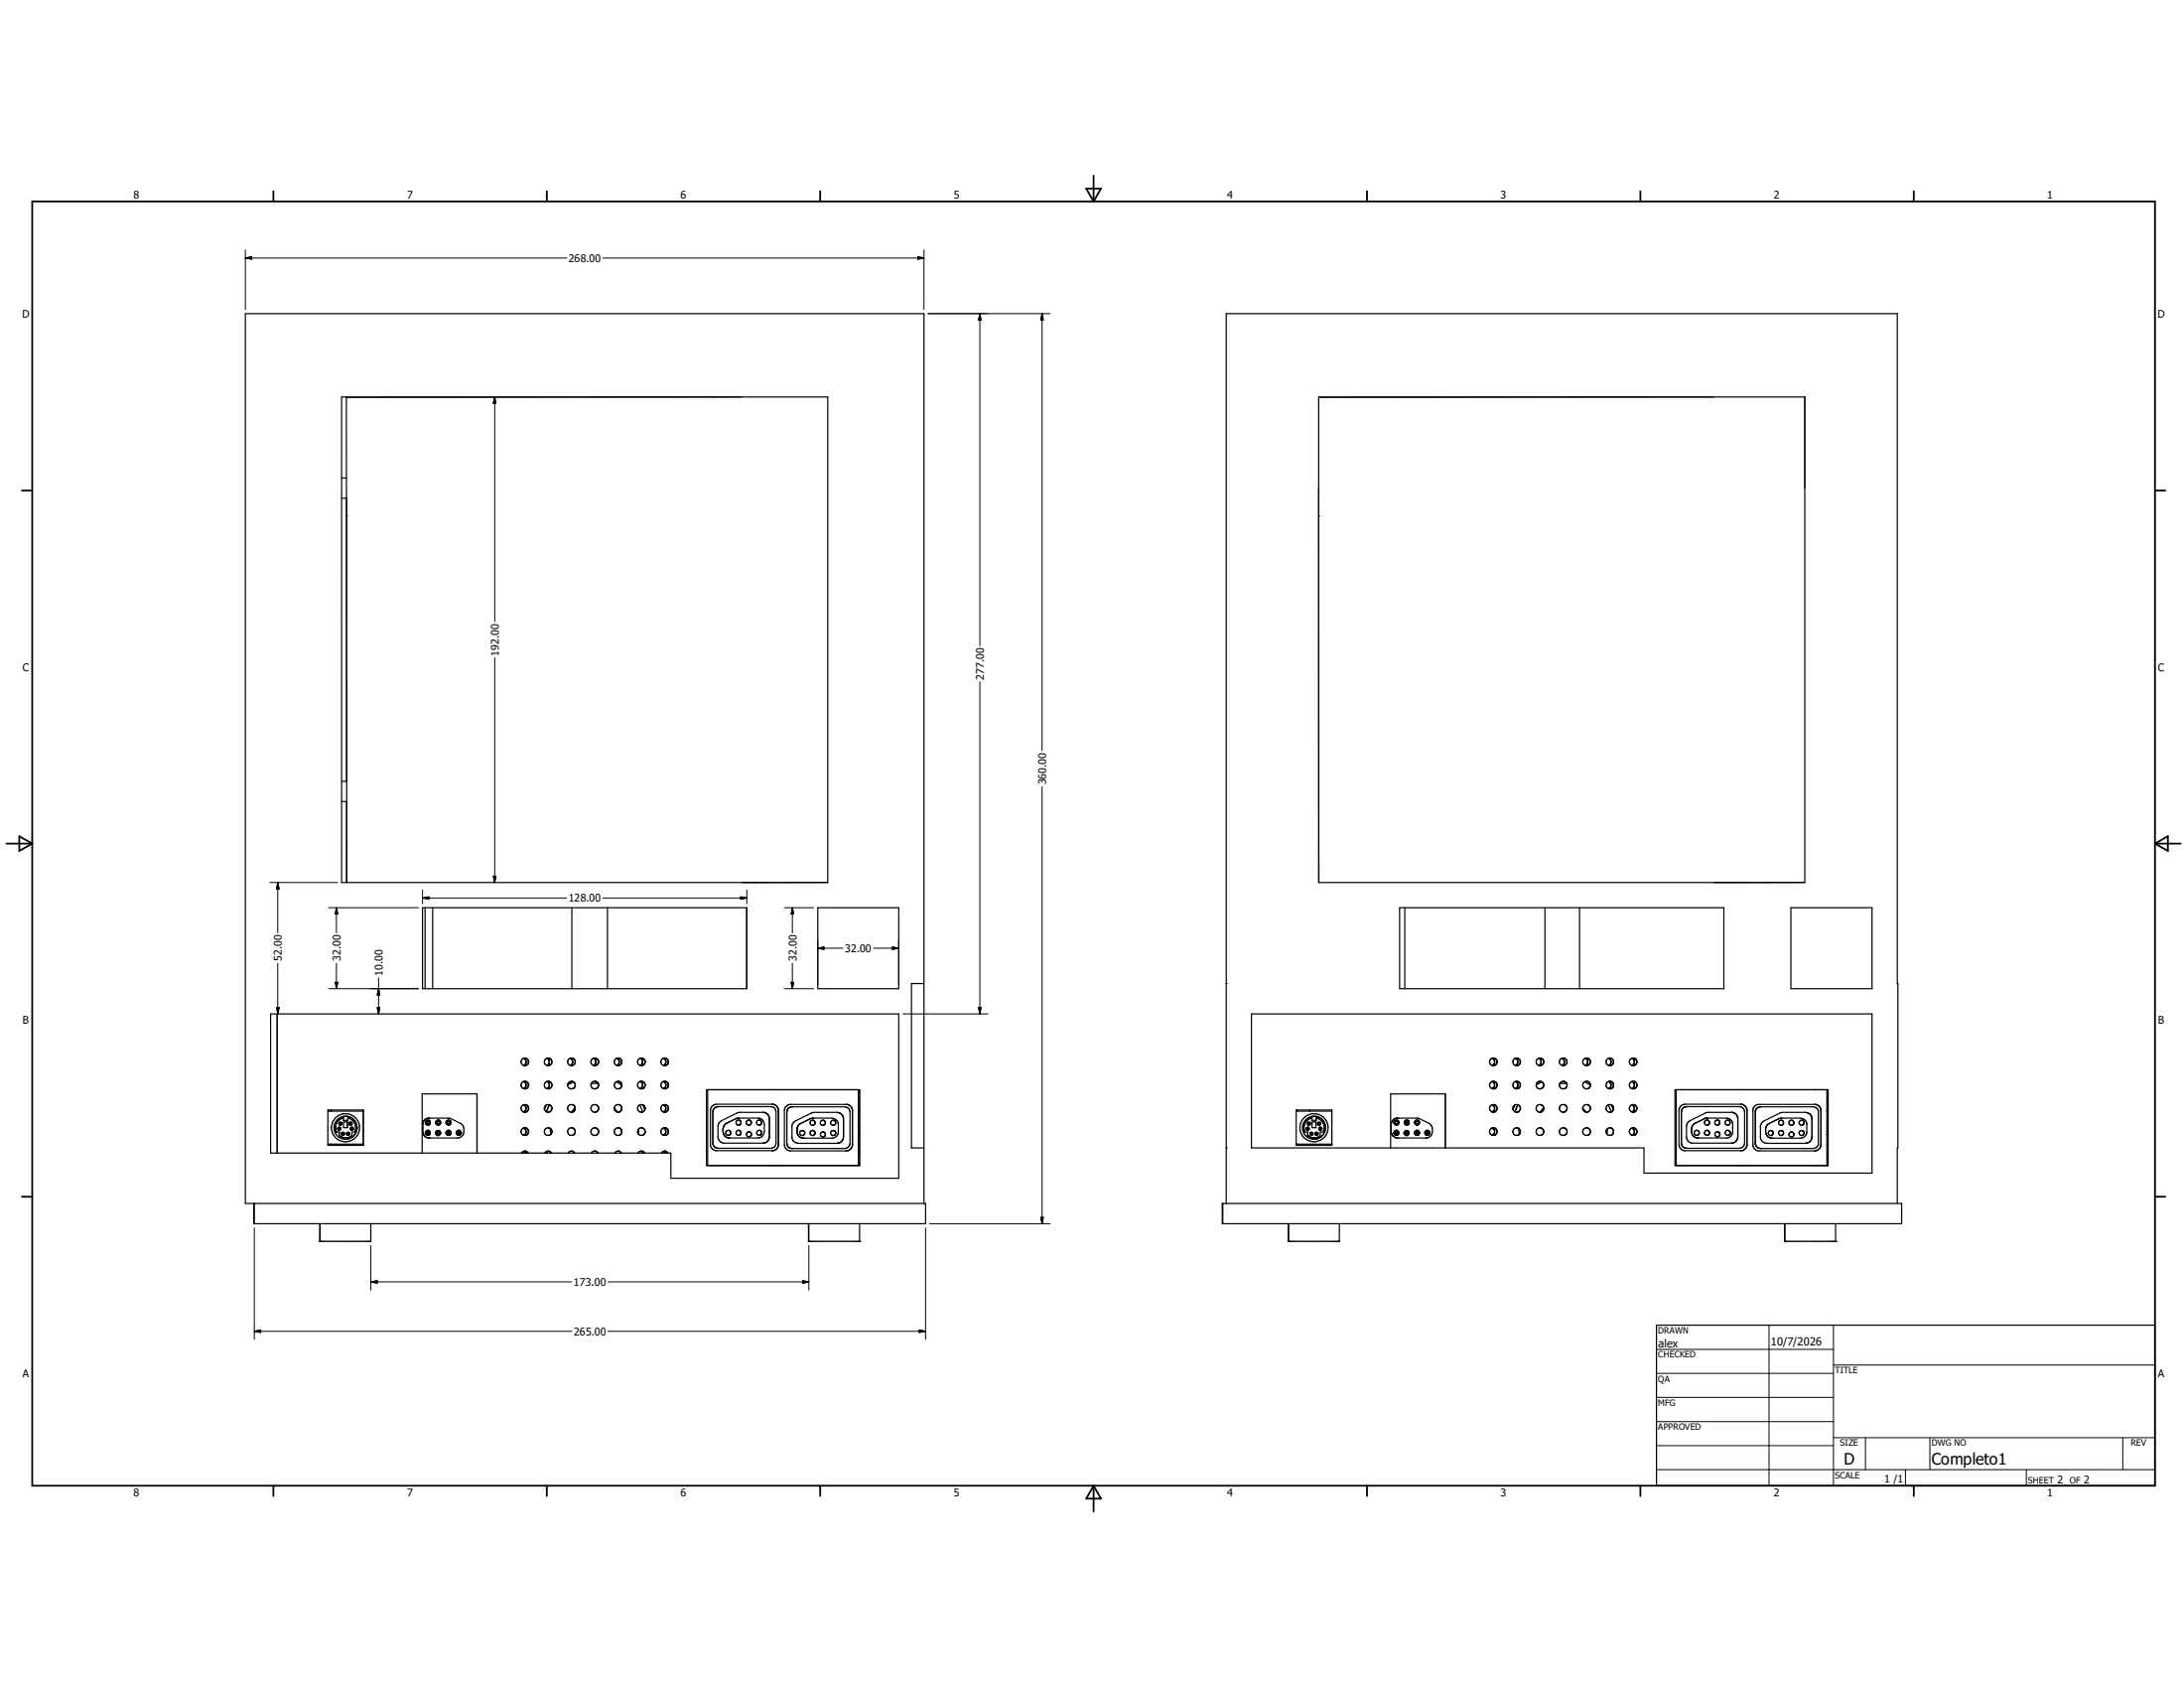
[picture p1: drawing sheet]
<svg xmlns="http://www.w3.org/2000/svg" width="279mm" height="216mm" viewBox="0 0 279 216" stroke-linecap="round" stroke-linejoin="round" font-family="sans-serif">
<g fill="none" stroke="#000" stroke-width=".15">
<path d="M43.7 50.8h62.2v62.1h-62.2zM44.3 50.8l.1 62.1M44.3 50.8h.1M49.2 50.8h.1M91.3 50.8h.1M94.9 50.8h-50.6M168.7 50.8h62.2v62.1h-62.2zM183.9 50.8h.1M219.2 50.8h-50.5M43.7 63.7h.6v36.2M43.7 61.1h.6M44.3 66h.1"/>
<path d="M168.7 66h.1M168.7 62.5v50.4M43.7 99.9h.7M168.7 99.9h.1M43.7 102.5h.7M44.3 108h.1M44.3 102.5v10.4M54.1 116.1h41.4v10.4h-41.4zM54.4 116.1v10.4M55.4 116.1v10.4M73.2 116.1v10.4M77.7 116.1v10.4"/>
<path d="M95.5 112.9h.1M95.5 116.1v10.4M96.5 112.9h.1M104.6 116.1h10.4v10.4h-10.4zM168.7 102.5h.1M168.7 108h.1M179.1 116.1h41.4v10.4h-41.4zM179.7 116.1v10.4M197.6 116.1v10.4M202.1 116.1v10.4M226 112.9h.1M229.1 116.1h10.4v10.4h-10.4z"/>
<path d="M34.6 129.7h80.4v21h-29.2v-3.2h-51.2zM35.5 129.7v17.8M67 135.4a.48 .48 0 0 1 .6 .4 .48 .48 0 0 1-.6 .5M67 135.4a.49 .49 0 0 0-.3 .4 .49 .49 0 0 0 .3 .5M67 135.4a.46 .46 0 0 1 .3 .4 .46 .46 0 0 1-.3 .5M67 138.3a.48 .48 0 0 1 .3 .5 .48 .48 0 0 1-.3 .5M70 138.3a.48 .48 0 0 1 .3 .5 .48 .48 0 0 1-.3 .5M70 135.4a.46 .46 0 0 1 .3 .4 .46 .46 0 0 1-.3 .5M72.9 135.4a.47 .47 0 0 0-.3 .4 .47 .47 0 0 0 .3 .5M72.9 135.4a.46 .46 0 0 1 .4 .4 .46 .46 0 0 1-.4 .5M72.9 135.4a.48 .48 0 0 1 .7 .4 .48 .48 0 0 1-.7 .5M73.3 138.4l-.7 .3"/>
<path d="M75.6 138.6h.9M75.9 135.4l.3 .3v.3l-.3 .3M78.8 138.4l.7 .4M78.9 135.4a.49 .49 0 0 1 .3 .4 .49 .49 0 0 1-.2 .4l-.1 .1M81.9 138.3a.48 .48 0 0 1 .3 .5 .48 .48 0 0 1-.3 .5M81.9 135.4a.46 .46 0 0 1 .3 .4 .46 .46 0 0 1-.3 .5M84.9 138.3a.48 .48 0 0 1 .3 .5 .48 .48 0 0 1-.3 .5M84.9 135.4a.46 .46 0 0 1 .3 .4 .46 .46 0 0 1-.3 .5M90.4 139.4h19.6v9.7h-19.6zM90.5 139.4v9.7M98.8 139.4h.1M109.8 139.4v9.7"/>
<path d="M118.2 125.8h-1.6v21h1.6M156.9 125.8h.1M160.1 129.7h79.4v20.3h-29.2v-3.2h-50.2zM190.9 138.3a.48 .48 0 0 1 .3 .5 .48 .48 0 0 1-.3 .5M190.9 135.4a.48 .48 0 0 1 .3 .4 .48 .48 0 0 1-.3 .5M193.9 138.3a.48 .48 0 0 1 .3 .5 .48 .48 0 0 1-.3 .5M193.9 135.4a.48 .48 0 0 1 .3 .4 .48 .48 0 0 1-.3 .5M196.8 135.4a.49 .49 0 0 1 .7 .4 .49 .49 0 0 1-.7 .5M196.8 135.4a.49 .49 0 0 0-.3 .4 .49 .49 0 0 0 .3 .5M196.8 135.4a.48 .48 0 0 1 .4 .4 .48 .48 0 0 1-.4 .5M197.2 138.4l-.7 .3M199.6 138.6h.8"/>
<path d="M199.8 135.4a.49 .49 0 0 1 .3 .4 .49 .49 0 0 1-.3 .5M202.7 138.4l.7 .4M202.8 135.4a.47 .47 0 0 1 .2 .7l-.2 .2M205.8 135.4a.48 .48 0 0 1 .6 .4 .48 .48 0 0 1-.6 .5M205.8 135.4a.49 .49 0 0 0-.3 .4 .49 .49 0 0 0 .3 .5M205.8 138.3l.1 .1a.49 .49 0 0 1-.1 .9M205.8 135.4a.5 .5 0 0 1 .2 .7l-.2 .2M208.8 138.3a.48 .48 0 0 1 .3 .5 .48 .48 0 0 1-.3 .5M208.8 135.4a.48 .48 0 0 1 .3 .4 .48 .48 0 0 1-.3 .5M214.3 139.4h19.6v9.7h-19.6zM214.4 139.4v9.7M222.7 139.4h.1"/>
<path d="M232 139.4h.1M233.6 139.4h.1M233.7 139.4v9.7M32.5 153.9v2.6h85.9v-2.6h-87v-113.8h86.8v113.8M32.5 153.9h.1M32.5 153.9v2.6M40.9 158.8h.1M40.9 156.5v2.3M41 156.5v2.3M41.9 142h4.6v4.5h-4.6zM41.9 142.1h4.6M41.9 146.3h4.6"/>
<path d="M42 142v.1M42 146.3v.2M42.4 142v.1M42.4 146.3v.2M43 143.9l-.1 .5 .1 .4M43 144.8h.1M43 144.8h.4v.4M43.1 143.6l-.1 .3M43.2 143.4l-.1 .2M43.3 144.4v-.1h.1l.1 .1-.2 .1M43.4 143.6l.1-.1 .2 .1 .1 .2-.3 .1-.2-.1zM43.4 145.2h.1"/>
<path d="M43.4 145.2l.1 .1M43.5 143.6l.2 .1-.1 .1h-.2zM43.5 143.2l-.3 .2M43.6 145.4h.2M43.8 144.9l.2 .1-.1 .1h-.1zM43.9 143h.1M43.9 143l-.4 .2M43.9 143v.3h.6v-.3M44 143.5h.4v.7h-.4zM44.2 145.5h.1M44.2 142.8a1.48 1.48 0 0 1 1.5 1.4 1.48 1.48 0 0 1-1.3 1.5M44.5 143a1.31 1.31 0 0 1 .9 1.8h-.4v.4a1.3 1.3 0 0 1-1.6 0"/>
<path d="M44.5 143v.3M44.7 143.6l.1-.1 .2 .1v.2l-.2 .1-.1-.1zM44.8 143.6l.1 .1v.1h-.2zM45.6 143.7a1.48 1.48 0 0 0-2.3-.6 1.48 1.48 0 0 0 0 2.3 1.48 1.48 0 0 0 2.3-.6M45.6 143.7l.1 .5-.1 .5M47.4 156.5v2.3h-6.5M54 147.5v-7.6h7v7.6M54.4 143.2l.4-.2h2.8l1.5 .9 .2 .3v.6a.85 .85 0 0 1-.7 .7h-3.8a.86 .86 0 0 1-.7-.7v-1.1zM54.6 144.8v.1M54.6 143.5v.2h.1M54.6 145h.1M54.6 143.5l.1 .2"/>
<path d="M54.7 144.7a.17 .17 0 0 1 .2 .1 .17 .17 0 0 1-.1 .2h-.2v-.1M54.7 144.7l-.1 .1M54.7 143.4l-.1 .1M54.7 144.7l-.1 .2M54.7 143.4l.2 .1v.1l-.2 .1M54.7 143.7h.1M54.7 145h.1M54.7 144.6h.2M54.8 144.6a.33 .33 0 0 0-.5 .3 .33 .33 0 0 0 .5 .3 .33 .33 0 0 0 .1-.6h-.1M54.8 143.3l.2 .2M54.9 145.5h.1M54.9 143h.1"/>
<path d="M54.9 143.3h-.3a.33 .33 0 0 0-.1 .5 .33 .33 0 0 0 .5-.1v-.2l-.1-.2M54.9 143.8l-.1 .1M54.9 144.7l.1 .2M55 144.9l-.1 .2-.2 .1M55 143.6v.2M55.9 144.9l.1 .1M55.9 143.5v.1M55.9 143.6l.1 .1M56 144.8h-.1M56 143.5h-.1M56 144.7l.2 .1v.1l-.2 .1M56 143.4l.1 .1 .1 .1-.1 .1h-.1"/>
<path d="M56 143.7v.1M56 144.7l-.1 .1 .1 .2M56 143.4l-.1 .2 .1 .1M56 145h.1M56 144.6l.3 .1M56.1 144.6a.32 .32 0 0 0-.4 .4 .32 .32 0 0 0 .5 .2M56.1 144.6l.2 .2M56.1 143.3h.1M56.2 143.3l.1 .1M56.2 145.1l-.2 .1M56.3 143.3h-.4a.33 .33 0 0 0-.1 .5 .33 .33 0 0 0 .6-.2M56.3 144.7l.1 .2-.2 .3"/>
<path d="M56.3 143.4l.1 .1M56.3 145l-.1 .1M56.4 143.5v.1M56.4 144.9h.1M56.4 143.6l-.2 .2-.1 .1M57.2 143.5v.1l.2 .1M57.2 143.6l.2 .1M57.2 144.9v.1M57.2 143.5a.16 .16 0 0 1 .3 0 .16 .16 0 0 1-.1 .2M57.2 144.8v.1M57.2 145h.1M57.3 144.8a.17 .17 0 0 1 .2 0 .17 .17 0 0 1 0 .2h-.3"/>
<path d="M57.3 145h.1M57.3 144.8l-.1 .1M57.3 143.4l-.1 .1M57.3 144.7l-.1 .1M57.4 143.7h.1M57.4 145h.1M57.4 144.6l.2 .1M57.4 143.3a.31 .31 0 0 1 .3 .2 .31 .31 0 0 1-.2 .4M57.5 143.9h-.1M57.5 144.6a.32 .32 0 0 0-.4 .2 .32 .32 0 0 0 .2 .4 .32 .32 0 0 0 .4-.2v-.2M57.6 144.7h.1M57.6 143.4l-.3-.1a.33 .33 0 0 0-.2 .4 .33 .33 0 0 0 .3 .2"/>
<path d="M57.6 144.7l.1 .2M57.6 143.4l.1 .1M57.7 143.7l-.2 .2M57.7 144.9l-.1 .2-.2 .1M58.5 144.9l.3 .1v-.2l-.2-.1-.1 .1 .1 .2M58.6 144.8h-.1M58.7 145h.1M58.7 144.6l.3 .2M59 144.9l-.1 .2-.2 .1M67 144.3a.5 .5 0 0 1 .6 .4 .5 .5 0 0 1-.6 .5M67 141.3a.5 .5 0 0 1 .6 .5 .5 .5 0 0 1-.6 .4M67 144.3a.5 .5 0 0 0-.4 .4 .5 .5 0 0 0 .4 .5"/>
<path d="M67 141.3a.49 .49 0 0 0-.4 .5 .49 .49 0 0 0 .4 .4M67 141.3a.48 .48 0 0 1 .3 .5 .48 .48 0 0 1-.3 .4M67 144.3a.48 .48 0 0 1 .3 .4 .48 .48 0 0 1-.3 .5M67 147.3l.2 .2M67.2 147.2l.1 .1M67.3 147.3h.1M67.4 147.3h-.4l-.3 .2M67.4 147.3h.1M67.4 147.3l.2 .2M69.6 141.9l.3 .3M69.7 147.4l.1 .1M69.7 147.4v.1"/>
<path d="M69.9 141.4l-.3 .5M70 147.3l.1 .2M70.2 147.2l.3 .3M70.2 147.2l-.5 .2M70.3 147.3l.2 .2M70.3 141.3l-.4 .9M70.3 141.3a.49 .49 0 0 1 .3 .7 .49 .49 0 0 1-.7 .2M70.3 141.3a.48 .48 0 0 0-.5 .1 .48 .48 0 0 0-.2 .5M70.4 144.3a.49 .49 0 0 0-.7 .2 .49 .49 0 0 0 .1 .6 .49 .49 0 0 0 .7 0M70.4 144.3a.5 .5 0 0 1 .1 .8M70.4 144.3l.1 .8M72.7 147.4l.1 .1"/>
<path d="M73.2 147.2v.1M73.3 147.3l.2 .2M73.3 147.3h-.4l-.2 .2M73.6 141.7l-.5 .6M76.1 147.2l.2 .1M76.3 147.3l.2 .2M76.3 147.3a.47 .47 0 0 0-.6 .2M76.4 147.3v.1M78.6 141.7l.4 .6M79.1 147.2l.1 .1M79.2 147.3l.3 .2M79.3 147.3l-.3-.1-.3 .3"/>
<path d="M79.4 147.4l-.1 .1M81.7 144.4v.6M81.8 147.3l-.2 .2M81.8 147.3l-.1 .2M81.9 141.3a.48 .48 0 0 0-.2 .8 .48 .48 0 0 0 .8-.2M81.9 141.3h.3M81.9 141.3l.3 .9M82.1 147.2l.1 .1M82.1 147.4v.1M82.2 147.3h.1M82.2 147.3l-.1 .2M82.2 147.3h-.4"/>
<path d="M82.2 147.3l.3 .2M82.2 141.3l.3 .3v.3M82.2 141.3l.3 .6M82.5 144.7v.2M84.9 141.3a.5 .5 0 0 1 .2 .8l-.2 .1M84.9 144.3a.48 .48 0 0 1 .3 .4 .48 .48 0 0 1-.3 .5M84.9 147.3l.2 .2M85.1 147.2l.1 .1M85.2 147.3l.2 .2M85.3 147.3a.48 .48 0 0 0-.7 .2M91.1 141.5l.5-.3h7.3a.89 .89 0 0 1 .7 .7v4.6a.88 .88 0 0 1-.7 .7h-7.3a.8 .8 0 0 1-.7-.7v-4.6zM91.3 141.8l-.1 .4v4l.1 .4 .2 .2"/>
<path d="M91.4 146.7l.1 .1M91.4 141.7l-.1 .1M91.5 146.8l.4 .1M91.6 141.6l-.3 .2M91.8 146.8l.1 .1M91.8 141.6h-.2M91.9 146.9h.1M91.9 141.5h.1M91.9 141.5l-.3 .1M91.9 141.5h6.7a.65 .65 0 0 1 .7 .7v4a.64 .64 0 0 1-.7 .7h-6.7M92.5 144.7v.1M92.7 143.9l.1-.2 1.6-.7h2.7a.83 .83 0 0 1 .7 .8v.9a.83 .83 0 0 1-.7 .8h-3.9a.9 .9 0 0 1-.7-1.1z"/>
<path d="M93.3 145.5h.1M94.5 143h.1M97.4 143.5a.33 .33 0 0 1-.3 .4 .33 .33 0 0 1-.3-.4 .33 .33 0 0 1 .6-.1v.1M98.1 142.5l.2 .1M98.3 142.6l-.2-.2-.4-.1h-3.2l-.2 .1-2.2 1.1-.2 .5v1.5a.87 .87 0 0 0 .6 .7h5.2l.4-.1 .2-.3M98.3 142.6l.1 .4M98.3 142.6l.1 .3M98.3 145.8l-.2 .2M98.4 145.6l-.1 .2M98.4 143v2.5M98.4 143v.1M98.4 145.5v.1"/>
<path d="M98.4 145.4v.1M98.8 149.1h.1M100.6 141.4l.4-.1h7.4a.8 .8 0 0 1 .6 .6v4.6a.89 .89 0 0 1-.6 .7h-7.4a.89 .89 0 0 1-.7-.7v-4.6zM101.3 141.6h.1M101.3 146.9h.1M101.3 141.6a.64 .64 0 0 0-.6 .6v4a.68 .68 0 0 0 .6 .7M101.3 141.6h6.8a.68 .68 0 0 1 .6 .6v4a.69 .69 0 0 1-.6 .7h-6.8M102.8 145.6h.1M103.4 158.8h.1M103.4 156.5v2.3M103.5 158.8h6.4M103.5 156.5v2.3"/>
<path d="M104 143h.1M104 143l-1.7 .7-.1 .2-.2 .4a1.07 1.07 0 0 0 .1 .9l.3 .2 .4 .2M104 143h2.4a.83 .83 0 0 1 .8 .7v1.2a.84 .84 0 0 1-.8 .7h-3.6M104.3 143.7l-.1 .1M104.3 143.6a.32 .32 0 0 0-.5-.3 .32 .32 0 0 0-.1 .5 .32 .32 0 0 0 .5 0M104.3 143.5l-.1 .3M104.3 144.8l-.1 .3M104.3 144.9a.32 .32 0 0 0-.5-.3 .32 .32 0 0 0-.1 .5 .32 .32 0 0 0 .5 0M104.3 145l-.1 .1M107.1 142.3h.1M107.2 142.3h-3.1l-2.3 1.1-.5 .5v1.6a.83 .83 0 0 0 .8 .7h5.1M107.2 142.3a.77 .77 0 0 1 .7 .6"/>
<path d="M107.2 146.2h-.1M107.9 142.9v.2M107.9 142.9v2.7M107.9 145.6a.78 .78 0 0 1-.7 .6M107.9 145.4v.2M109.8 147.5h.2M109.8 145.1h.2M109.8 144.7h.2M109.8 142h.1v.1M109.8 141h.2M109.8 142.1h.2M109.8 146.3h.2"/>
<path d="M109.8 142.2h.2M109.8 144.1h.2M109.9 146.3v.2h-.1M110 158.8h.1M110 156.5v2.3M156.4 153.9h86.9v2.6h-86.9zM156.4 153.9v2.6M156.9 146.8h.1M156.9 153.9v-113.8h85.8v85.7h.1l-.1 28.1M164.8 158.8h.1M164.8 156.5v2.3M164.9 156.5l-.1 2.3h6.5v-2.3"/>
<path d="M165.8 142h4.6v4.5h-4.6zM165.8 142.1h4.6M165.8 146.3h4.6M165.9 142v.1M165.9 146.3v.2M166.8 144.1l.1 .5M166.9 144.6v.2h.4v.4M166.9 144.6v.2M166.9 143.7l-.1 .4M167.2 144.4v-.1h.2v.1l-.2 .1M167.3 143.6l.1-.1 .2 .1 .1 .2-.3 .1-.2-.1zM167.3 145.2h.1"/>
<path d="M167.3 143.7l.1 .1h.1l.1-.1M167.4 143.6l.2 .1M167.6 142v.1M167.6 146.3v.2M167.6 143.7h.1M167.7 145l.1-.1 .1 .2h-.2zM167.8 143h.1M167.8 143v.3h.6v-.3M167.8 143a1.32 1.32 0 0 0-.9 .7M167.9 143.5h.4v.7h-.4zM168.1 145.5h.1M168.1 142.8a1.5 1.5 0 0 1 1.2 .5"/>
<path d="M168.4 143h.1M168.4 143a1.3 1.3 0 0 1 .9 1.8h-.4v.4a1.26 1.26 0 0 1-1.6 0M168.5 145v.1M168.6 143.6l.1-.1 .2 .1 .1 .2-.3 .1-.2-.1zM168.6 143.7l.1 .1h.1M168.7 143.6h.1l.1 .2M169.2 145.3l-.6 .3-.3 .1M169.3 145.1a1.45 1.45 0 0 0-.8-2.3 1.47 1.47 0 0 0-1.8 1.9 1.47 1.47 0 0 0 2.6 .4M169.3 143.4l.2 .4M169.5 143.9l.1 .2M169.6 144.4l-.2 .5-.2 .3M177.9 146.8v-6.9h7v6.9"/>
<path d="M178.3 143.2l.4-.2h2.7l1.4 .7a.99 .99 0 0 1 .4 1.1 .79 .79 0 0 1-.7 .7h-3.8a.87 .87 0 0 1-.7-.7v-1.1zM178.5 144.8v.1M178.5 143.5l.1-.1 .2 .1v.1l-.1 .1M178.5 143.5v.2M178.5 145h.1M178.5 143.5l.1 .2M178.5 144.8h.1M178.6 144.7a.17 .17 0 0 1 .2 .1 .17 .17 0 0 1-.1 .2h-.2v-.1M178.6 143.7h.1M178.6 144.7l-.1 .1M178.6 145h.1M178.6 143.4l-.1 .1"/>
<path d="M178.6 144.6h.2M178.7 144.6a.33 .33 0 0 0-.4 .4 .33 .33 0 0 0 .5 .2M178.7 144.6h.1M178.7 143.3l.2 .2M178.8 144.6l.1 .2M178.8 145.2h-.2M178.8 145.5h.1M178.8 143h.1M178.8 144.7l.1 .2M178.9 143.4l-.4-.1a.33 .33 0 0 0-.1 .5 .33 .33 0 0 0 .5-.1v-.3M178.9 144.9l-.1 .3M178.9 143.6l-.1 .2-.1 .1"/>
<path d="M179.8 143.6l.1 .2M179.9 144.8h-.1M179.9 143.5l-.1 .1M179.9 144.7l.2 .1v.1l-.1 .1-.2-.1M179.9 143.4l.1 .1 .1 .1-.1 .1h-.1l-.1-.1M179.9 144.7l-.1 .1v.2l.1 .1M179.9 143.4l-.1 .2M179.9 145.1h.1M179.9 143.4h.1M179.9 143.8h.1M179.9 144.6l.3 .2v.2M180 144.6a.33 .33 0 0 0-.4 .3 .33 .33 0 0 0 .4 .3"/>
<path d="M180 143.3h.1M180.1 144.6l.1 .2v.2M180.1 145.2h-.2M180.1 143.3l.1 .1M180.2 143.3h-.4a.33 .33 0 0 0-.1 .5 .33 .33 0 0 0 .5-.1M180.2 143.3a.32 .32 0 0 1 .1 .4 .32 .32 0 0 1-.3 .2M180.2 143.4l.1 .1M180.2 145l-.2 .2M180.2 145v.1M181.1 143.6v.1M181.1 144.9l.2 .2M181.1 143.7h.1"/>
<path d="M181.2 143.7h.1M181.2 144.7l.2 .1v.2h-.2l-.1-.2M181.2 143.4l.2 .2-.2 .1M181.2 143.4l-.1 .1M181.2 144.7l-.1 .1M181.2 143.4l-.1 .1v.2M181.2 144.7l-.1 .2M181.3 143.7h.1M181.3 145.1h.1M181.3 144.6l.2 .1 .1 .2M181.3 143.3l.2 .1 .1 .1M181.6 144.9l-.1 .2-.2 .1"/>
<path d="M181.6 143.6l-.3 .3M182.4 145.5h.1M182.5 144.8h.2v.1v.1l-.3-.1M182.5 144.8l-.1 .2h.1M182.5 144.8h-.1M182.6 144.7l-.1 .1M182.6 145h.1M182.6 144.6h.2M182.6 144.6a.33 .33 0 0 0-.3 .3 .33 .33 0 0 0 .3 .3M182.7 144.6h.1M182.7 145.2h-.1M182.7 144.6l.2 .3"/>
<path d="M182.8 145.2h-.1M182.8 145.1v.1M182.8 144.7l.1 .2M182.9 144.9l-.2 .3M182.9 144.9l-.1 .2M190.9 144.3a.48 .48 0 0 1 .3 .4 .48 .48 0 0 1-.3 .5M190.9 141.3a.5 .5 0 0 1 .2 .8l-.2 .1M193.8 141.4l-.2 .5M193.9 141.9l-.1 .3M194.2 141.3l-.3 .6zM194.3 144.3a.49 .49 0 0 0-.7 .2 .49 .49 0 0 0 .1 .6 .49 .49 0 0 0 .7 0M194.3 144.3l.2 .3v.3"/>
<path d="M194.3 144.3l.1 .8M194.5 144.9l-.1 .2M194.5 144.9l-.1 .1M197.5 141.7l-.5 .6M202.5 141.7l.4 .6M205.6 144.4v.6M205.8 141.3a.49 .49 0 0 0-.2 .8 .49 .49 0 0 0 .8-.2M205.8 141.3h.3M205.8 141.3l.3 .9M206.1 141.3l.3 .3v.3M206.1 141.3l.3 .6M206.4 144.8a.49 .49 0 0 1-.7 .3 .49 .49 0 0 1 0-.8 .49 .49 0 0 1 .7 .3v.3"/>
<path d="M208.8 141.3a.5 .5 0 0 1 .2 .8l-.2 .1M208.8 144.3a.48 .48 0 0 1 .3 .4 .48 .48 0 0 1-.3 .5M215 141.5l.5-.3h7.3a.87 .87 0 0 1 .7 .7v4.6a.87 .87 0 0 1-.7 .7h-7.3a.79 .79 0 0 1-.7-.7v-4.6zM215.8 146.9h.1M215.8 141.5h.1M215.8 141.5h6.7a.69 .69 0 0 1 .7 .7v4a.64 .64 0 0 1-.7 .7h-6.7M215.8 141.5a.65 .65 0 0 0-.7 .7v4a.65 .65 0 0 0 .7 .7M216.6 143.9l1.5-.9h2.9a.79 .79 0 0 1 .7 .7v1.1a.78 .78 0 0 1-.7 .7h-3.9a.9 .9 0 0 1-.7-1.1zM217.2 145.5h.1M218.4 143h.1M218.7 145.1h-.1M218.7 144.7v.1"/>
<path d="M218.7 143.8h-.1M218.7 144.8v.1l-.1 .2M218.7 144.8a.33 .33 0 0 0-.5-.2 .33 .33 0 0 0-.1 .5 .33 .33 0 0 0 .5 0M221.3 145.1l-.1 .1M221.3 144.7v.1M221.3 144.8a.33 .33 0 0 0-.4-.2 .33 .33 0 0 0-.2 .4 .33 .33 0 0 0 .5 .2M221.3 144.8v.3M221.6 142.3h.1M221.7 142.3h-3.2l-2.3 1-.3 .3-.1 .4v1.5a.79 .79 0 0 0 .6 .7h5.3M221.7 142.3l.1 .1M221.7 146.2h-.1M221.8 142.4l.2 .1"/>
<path d="M221.8 146.1l-.1 .1M222 142.5l.3 .5v2.5l-.3 .5M222 146l-.2 .1M222.7 149.1h.1M224.4 141.5l.3-.2h.2h7.3a.8 .8 0 0 1 .8 .6v4.6a.87 .87 0 0 1-.8 .7h-7.3a.89 .89 0 0 1-.6-.7v-4.6zM224.6 142.1v.1M224.6 146.4v.1M224.6 146.5l.2 .2 .4 .2M225.2 141.6h.1M225.2 146.9h.1M225.2 141.6h6.8a.67 .67 0 0 1 .6 .5v4.3a.67 .67 0 0 1-.6 .5h-6.8M225.2 141.6a.67 .67 0 0 0-.6 .5v4.4"/>
<path d="M226.7 145.6h.1M227.9 143h.1M227.9 143l-1.7 .7-.1 .2-.2 .4a1.1 1.1 0 0 0 .1 .9l.3 .2 .4 .2M227.9 143h2.4a.83 .83 0 0 1 .8 .7v1.2a.83 .83 0 0 1-.8 .7h-3.6M228.3 156.5v2.3M228.3 158.8h6.5M231.1 142.3h-3.1l-2.3 1.1-.3 .2-.2 .3v1.6a.84 .84 0 0 0 .8 .7h5l.4-.1 .3-.3M231.1 142.3l.2 .1M231.3 142.4l.4 .4M231.7 142.8l.1 .3M231.7 142.8l.1 .2v2.5l-.1 .3M231.8 145.4l-.1 .4"/>
<path d="M232 149.1h.1M233.6 149.1h.1M233.7 147.5h.2M233.7 145.1h.2M233.7 144.7h.2M233.7 141h.2M233.7 142h.1v.1M233.7 142.1h.2M233.7 146.3h.2M233.7 142.2h.2M233.7 144.1h.2M233.8 146.3v.2h-.1"/>
<path d="M234.8 158.8h.1M234.8 156.5v2.3M211.9 169.5h63.8v20.5h-63.8z"/>
<circle cx="67.1" cy="138.8" r=".49"/>
<circle cx="70.1" cy="138.8" r=".49"/>
<circle cx="70.1" cy="135.8" r=".48"/>
<circle cx="73.1" cy="138.8" r=".48"/>
<circle cx="76.1" cy="135.8" r=".48"/>
<circle cx="76.1" cy="138.8" r=".49"/>
<circle cx="79.1" cy="138.8" r=".48"/>
<circle cx="79.1" cy="135.8" r=".48"/>
<circle cx="82" cy="135.8" r=".48"/>
<circle cx="82" cy="138.8" r=".48"/>
<circle cx="85" cy="138.8" r=".49"/>
<circle cx="85" cy="135.8" r=".48"/>
<circle cx="191" cy="135.8" r=".48"/>
<circle cx="191" cy="138.8" r=".48"/>
<circle cx="194" cy="138.8" r=".49"/>
<circle cx="194" cy="135.8" r=".48"/>
<circle cx="197" cy="138.8" r=".48"/>
<circle cx="200" cy="138.8" r=".49"/>
<circle cx="200" cy="135.8" r=".49"/>
<circle cx="203" cy="138.8" r=".48"/>
<circle cx="203" cy="135.8" r=".48"/>
<circle cx="205.9" cy="138.8" r=".49"/>
<circle cx="208.9" cy="138.8" r=".48"/>
<circle cx="208.9" cy="135.8" r=".48"/>
<circle cx="43.4" cy="144.4" r=".21"/>
<circle cx="43.9" cy="145" r=".21"/>
<circle cx="44.2" cy="144.2" r="1.79"/>
<circle cx="44.5" cy="145" r=".21"/>
<circle cx="44.5" cy="145" r=".11"/>
<circle cx="45" cy="144.4" r=".21"/>
<circle cx="45" cy="144.4" r=".11"/>
<circle cx="58.7" cy="144.9" r=".32"/>
<circle cx="73.1" cy="141.8" r=".49"/>
<circle cx="73.1" cy="144.7" r=".49"/>
<circle cx="76.1" cy="141.8" r=".49"/>
<circle cx="76.1" cy="144.7" r=".48"/>
<circle cx="79.1" cy="144.7" r=".49"/>
<circle cx="79.1" cy="141.8" r=".48"/>
<circle cx="82" cy="144.7" r=".48"/>
<circle cx="85" cy="141.8" r=".49"/>
<circle cx="85" cy="144.7" r=".48"/>
<circle cx="93.2" cy="144.9" r=".33"/>
<circle cx="94.5" cy="143.6" r=".33"/>
<circle cx="94.5" cy="144.9" r=".33"/>
<circle cx="95.8" cy="143.6" r=".32"/>
<circle cx="95.8" cy="145.1" r=".32"/>
<circle cx="97.1" cy="144.9" r=".32"/>
<circle cx="102.6" cy="144.9" r=".32"/>
<circle cx="105.3" cy="143.6" r=".33"/>
<circle cx="105.3" cy="145.1" r=".32"/>
<circle cx="106.6" cy="143.6" r=".33"/>
<circle cx="106.6" cy="144.9" r=".32"/>
<circle cx="167.3" cy="144.4" r=".21"/>
<circle cx="167.8" cy="145" r=".21"/>
<circle cx="168.1" cy="144.2" r="1.8"/>
<circle cx="168.4" cy="145" r=".11"/>
<circle cx="168.4" cy="145" r=".22"/>
<circle cx="168.9" cy="144.4" r=".21"/>
<circle cx="168.9" cy="144.4" r=".11"/>
<circle cx="181.3" cy="144.9" r=".33"/>
<circle cx="181.3" cy="143.6" r=".32"/>
<circle cx="191" cy="144.7" r=".48"/>
<circle cx="191" cy="141.8" r=".48"/>
<circle cx="194" cy="141.8" r=".49"/>
<circle cx="197" cy="141.8" r=".49"/>
<circle cx="197" cy="144.7" r=".48"/>
<circle cx="200" cy="141.8" r=".49"/>
<circle cx="200" cy="144.7" r=".49"/>
<circle cx="203" cy="141.8" r=".49"/>
<circle cx="203" cy="144.7" r=".48"/>
<circle cx="208.9" cy="144.7" r=".48"/>
<circle cx="208.9" cy="141.8" r=".48"/>
<circle cx="217.1" cy="144.9" r=".33"/>
<circle cx="218.4" cy="143.6" r=".32"/>
<circle cx="219.7" cy="143.6" r=".32"/>
<circle cx="219.7" cy="145.1" r=".33"/>
<circle cx="221" cy="143.6" r=".32"/>
<circle cx="226.5" cy="144.9" r=".32"/>
<circle cx="227.8" cy="144.9" r=".32"/>
<circle cx="227.9" cy="143.6" r=".33"/>
<circle cx="229.2" cy="143.6" r=".33"/>
<circle cx="229.2" cy="145.1" r=".31"/>
<circle cx="230.5" cy="144.9" r=".32"/>
<circle cx="230.5" cy="143.6" r=".32"/>
</g>
<g fill="none" stroke="#000" stroke-width=".23">
<path d="M4.1 25.8h271.6v164.2h-271.6zM35 24.5v1.3M70 24.5v1.3M104.9 24.5v1.3M139 24.1h1.8l-.9 1.7zM139.9 22.5v3.3M174.9 24.5v1.3M209.9 24.5v1.3M244.8 24.5v1.3M2.8 62.7h1.3M275.7 62.7h1.3M.8 107.9h3.3"/>
<path d="M2.5 107l1.6 .9-1.6 .9zM275.7 107.9h3.3M275.7 107.9l1.6-.9v1.8zM2.8 153.1h1.3M275.7 153.1h1.3M35 190v1.3M70 190v1.3M104.9 190v1.3M139.9 190v3.3M139.9 190l.9 1.7h-1.8zM174.9 190v1.3M209.9 190v1.3"/>
<path d="M244.8 190v1.3"/>
</g>
<g fill="none" stroke="#000" stroke-width=".13">
<path d="M31.4 33h41.1M31.4 33l.8-.2v.4zM31.4 32v7.6M77.1 33h41.1M117.4 32.8l.8 .2-.8 .2zM118.2 32v7.6M63.3 50.8v28.7M63.3 50.8l.1 .8h-.3zM118.7 40.1h15.6M125.4 40.1l.1 .8h-.3zM125.4 40.1v42.5M133.3 40.1v55.9"/>
<path d="M133.3 40.1l.2 .8h-.4zM63.3 84.1v28.8M125.4 87.2v42.5M34.5 112.9h8.7M35.5 112.9v6.4M35.5 112.9l.2 .8h-.3zM42 116.1h11.5M43 116.1v3.2M43 116.1l.2 .8h-.3zM54.1 114.9h18.4M54.1 114.9l.8-.2v.3zM54.1 113.8v1.8"/>
<path d="M63.1 112.1h.3l-.1 .8zM77.1 114.9h18.4M94.7 114.7l.8 .2-.8 .1zM95.5 113.8v1.8M100.3 116.1h3.8M101.4 116.1l.1 .8h-.3zM101.4 116.1v3.2M133.3 100.6v55.9M35.4 128.9h.3l-.2 .8zM35.5 123.2v6.5M42 126.5h11.5M42.9 125.6h.3l-.2 .9z"/>
<path d="M43 123.2v3.3M48.3 128.9h.3l-.2 .8zM48.4 125.1v4.6M48.4 126.5l.2 .8h-.3zM100.3 126.5h3.8M101.2 125.6h.3l-.1 .9zM101.4 123.2v3.3M104.6 121.3h3.3M104.6 121.3l.8-.2v.3zM104.6 120.2v5.7M111.7 121.3h3.3M114.2 121.1l.8 .2-.8 .1z"/>
<path d="M115 120.2v5.7M115.5 129.7h10.9M125.2 128.9h.3l-.1 .8zM32.5 157.1v14.2M47.4 159.3v5.7M103.5 159.3v5.7M118.4 157.1v14.2M118.9 156.5h15.4M133.1 155.7h.4l-.2 .8zM32.5 170.3h40.7M32.5 170.3l.8-.2v.3zM47.4 164h25.7"/>
<path d="M47.4 164l.9-.2v.3zM77.8 170.3h40.6M77.8 164h25.7M102.7 163.8l.8 .2-.8 .1zM117.6 170.1l.8 .2-.8 .1zM211.9 172.6h22.7M211.9 175.7h22.7M211.9 178.7h22.7M226.3 169.5v20.5M234.6 174.6h41.1M234.6 169.5v20.5M211.9 181.8h22.7"/>
<path d="M211.9 184.9h22.7M211.9 188h63.8M234.6 183.9h41.1M238.6 183.9v4.1M243.8 188v2M246.9 183.9v4.1M259.2 188v2M271.6 183.9v4.1"/>
</g>
<g fill="#000" stroke="#000" stroke-width=".13">
<path d="M31.4 33l.8-.2v.4zM117.4 32.8l.8 .2-.8 .2zM63.3 50.8l.1 .8h-.3zM125.4 40.1l.1 .8h-.3zM133.3 40.1l.2 .8h-.4zM35.5 112.9l.2 .8h-.3zM43 116.1l.2 .8h-.3zM54.1 114.9l.8-.2v.3zM63.1 112.1h.3l-.1 .8zM94.7 114.7l.8 .2-.8 .1zM101.4 116.1l.1 .8h-.3zM35.4 128.9h.3l-.2 .8z"/>
<path d="M42.9 125.6h.3l-.2 .9zM48.3 128.9h.3l-.2 .8zM48.4 126.5l.2 .8h-.3zM101.2 125.6h.3l-.1 .9zM104.6 121.3l.8-.2v.3zM114.2 121.1l.8 .2-.8 .1zM125.2 128.9h.3l-.1 .8zM133.1 155.7h.4l-.2 .8zM32.5 170.3l.8-.2v.3zM47.4 164l.9-.2v.3zM102.7 163.8l.8 .2-.8 .1zM117.6 170.1l.8 .2-.8 .1z"/>
</g>
<g font-size="2">
<text x="235.9" y="187.3">D</text>
<text x="247.1" y="187.3">Completo1</text>
</g>
<g font-size="1.4">
<text x="212.1" y="172.3">alex</text>
<text x="226.5" y="172.1">10/7/2026</text>
</g>
<g font-size="1.3">
<text x="17.1" y="25.4">8</text>
<text x="52.1" y="25.4">7</text>
<text x="87.1" y="25.4">6</text>
<text x="122" y="25.4">5</text>
<text x="157" y="25.4">4</text>
<text x="192" y="25.4">3</text>
<text x="226.9" y="25.4">2</text>
<text x="261.9" y="25.4">1</text>
<text x="72.8" y="33.5">268.00</text>
<text x="2.8" y="40.6">D</text>
<text x="276.1" y="40.6">D</text>
<text x="63.8" y="83.9" transform="rotate(-90 63.8 83.9)">192.00</text>
<text x="2.9" y="85.8">C</text>
<text x="125.9" y="87" transform="rotate(-90 125.9 87)">277.00</text>
<text x="276.1" y="85.8">C</text>
<text x="133.8" y="100.4" transform="rotate(-90 133.8 100.4)">360.00</text>
<text x="72.8" y="115.4">128.00</text>
<text x="36" y="122.9" transform="rotate(-90 36 122.9)">52.00</text>
<text x="43.6" y="122.9" transform="rotate(-90 43.6 122.9)">32.00</text>
<text x="48.9" y="124.8" transform="rotate(-90 48.9 124.8)">10.00</text>
<text x="101.9" y="122.9" transform="rotate(-90 101.9 122.9)">32.00</text>
<text x="108.1" y="121.8">32.00</text>
<text x="2.9" y="131">B</text>
<text x="276.1" y="131">B</text>
<text x="73.4" y="164.4">173.00</text>
<text x="73.4" y="170.8">265.00</text>
<text x="2.9" y="176.2">A</text>
<text x="276.1" y="176.2">A</text>
<text x="17.1" y="191.4">8</text>
<text x="52.1" y="191.4">7</text>
<text x="87.1" y="191.4">6</text>
<text x="122" y="191.4">5</text>
<text x="157" y="191.4">4</text>
<text x="192" y="191.4">3</text>
<text x="226.9" y="191.4">2</text>
<text x="241.1" y="189.6">1 /1</text>
<text x="261.9" y="191.4">1</text>
<text x="263.2" y="189.7">2</text>
<text x="266.6" y="189.7">2</text>
</g>
<g font-size="1.1">
<text x="212.1" y="170.6">DRAWN</text>
<text x="212.1" y="173.7">CHECKED</text>
<text x="212.1" y="176.7">QA</text>
<text x="212.1" y="179.8">MFG</text>
<text x="234.8" y="175.6">TITLE</text>
<text x="212.1" y="182.9">APPROVED</text>
<text x="235.4" y="185">SIZE</text>
<text x="247.1" y="185">DWG NO</text>
<text x="272.6" y="184.9">REV</text>
<text x="234.8" y="189.1">SCALE</text>
<text x="259.5" y="189.7">SHEET</text>
<text x="264.8" y="189.7">OF</text>
</g>
</svg>
